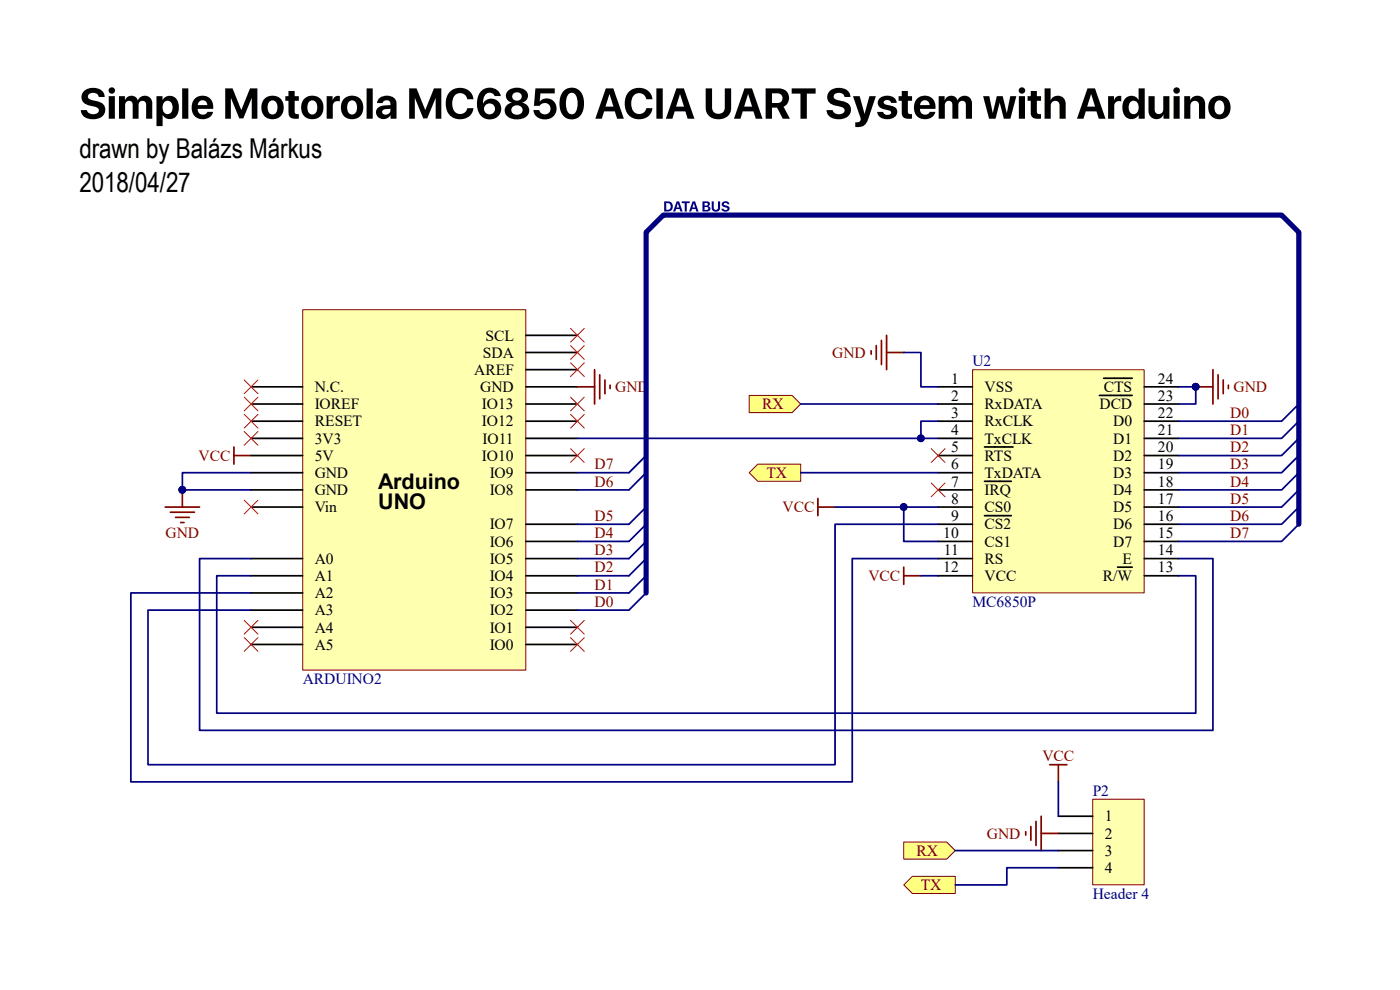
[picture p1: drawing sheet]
<svg xmlns="http://www.w3.org/2000/svg" width="297mm" height="210mm" viewBox="0 0 297 210" stroke-linecap="round" stroke-linejoin="round" font-family="sans-serif">
<path d="M49.6 94.8v3.7M49.6 96.6h3.7M35 107.6h7.3M36.1 108.7h5.1M37.2 109.8h3M38.3 110.8h.8M38.7 103.9v3.7" fill="none" stroke="#800000" stroke-width=".36"/>
<circle cx="38.7" cy="103.9" r=".71" fill="#000080" stroke="#000080" stroke-width=".21"/>
<path d="M137.1 96.6l-3.7 3.7M137.1 118.5l-3.7 3.6M137.1 114.9l-3.7 3.6M137.1 111.2l-3.7 3.7M137.1 107.6l-3.7 3.6M137.1 100.3l-3.7 3.6M137.1 122.1l-3.7 3.7M137.1 125.8l-3.7 3.6" fill="none" stroke="#000080" stroke-width=".36"/>
<path d="M64.3 65.7h47.2v76.5h-47.2z" fill="#ffffb0"/>
<path d="M64.2 65.7h47.3v76.5h-47.3z" fill="none" stroke="#800000" stroke-width=".21"/>
<g fill="none" stroke="#000" stroke-width=".36">
<path d="M111.6 74.8h10.9M111.6 71.1h10.9M111.6 78.4h10.9M53.3 85.7h10.9M53.3 89.3h10.9M53.3 93h10.9M53.3 96.6h10.9M53.3 82.1h10.9M111.6 85.7h10.9M111.6 89.3h10.9M111.6 93h10.9M111.6 96.6h10.9"/>
<path d="M111.6 82.1h10.9M53.3 100.3h10.9M53.3 107.6h10.9M53.3 103.9h10.9M53.3 118.5h10.9M111.6 100.3h10.9M111.6 103.9h10.9M111.6 118.5h10.9M111.6 114.9h10.9M111.6 111.2h10.9M53.3 122.1h10.9M53.3 125.8h10.9"/>
<path d="M53.3 129.4h10.9M53.3 133.1h10.9M53.3 136.7h10.9M111.6 122.1h10.9M111.6 125.8h10.9M111.6 129.4h10.9M111.6 133.1h10.9M111.6 136.7h10.9"/>
</g>
<path d="M140.9 42.7v2.2a1.55 1.55 0 0 0 1.7-.4 1.1 1.1 0 0 0-.9-1.8zM141.3 43.1a.73 .73 0 0 1 1 .7 .73 .73 0 0 1-1 .7zM143.5 42.7l-.7 2.2h.5l.1-.5h.8l.1 .5h.5l-.7-2.2zM143.8 43.1l.3 .9h-.6zM144.6 42.7v.4h.6v1.8h.5v-1.8h.6v-.4zM146.9 42.7l-.7 2.2h.4l.2-.5h.8l.1 .5h.5l-.7-2.2zM147.2 43.1l.3 .9h-.6zM149 42.7v2.2h1a.59 .59 0 0 0 .7-.5 .59 .59 0 0 0-.5-.7 .52 .52 0 0 0 .4-.6 .52 .52 0 0 0-.6-.4zM149.5 43.1h.5l.1 .4-.6 .1zM149.5 43.9l.6 .1 .1 .4-.7 .1zM151 42.7v1.4a.91 .91 0 0 0 .9 .8 .91 .91 0 0 0 .9-.8v-1.4h-.5v1.4a.45 .45 0 0 1-.4 .4 .45 .45 0 0 1-.5-.4v-1.4zM153.3 42.9a.67 .67 0 0 0-.1 .8 .67 .67 0 0 0 .8 .3l.3 .2-.2 .3-1-.2a.82 .82 0 0 0 1 .6 .82 .82 0 0 0 .5-1.1l-.9-.3-.1-.2 .3-.3 .4 .3h.4a.86 .86 0 0 0-1.4-.4z" fill="#000080"/>
<g fill="none" stroke="#f00" stroke-width=".21">
<path d="M121 69.7l3 2.9M121 73.3l3 2.9M121 77l3 2.9M124 69.7l-3 2.9M124 73.3l-3 2.9M124 77l-3 2.9M51.8 91.5l2.9 3M51.8 87.9l2.9 2.9M51.8 84.2l2.9 3M51.8 80.6l2.9 2.9M54.7 91.5l-2.9 3M54.7 87.9l-2.9 2.9"/>
<path d="M54.7 84.2l-2.9 3M54.7 80.6l-2.9 2.9M121 84.2l3 3M124 84.2l-3 3M51.8 106.1l2.9 2.9M54.7 106.1l-2.9 2.9M51.8 131.6l2.9 2.9M54.7 131.6l-2.9 2.9M121 131.6l3 2.9M121 135.3l3 2.9M124 131.6l-3 2.9M124 135.3l-3 2.9"/>
</g>
<path d="M126.1 78.4v7.3M127.2 79.5v5.1M122.5 82.1h3.6M128.3 80.6v2.9M129.4 81.7v.7" fill="none" stroke="#800000" stroke-width=".36"/>
<path d="M18 19.2a1.8 1.8 0 0 0-.6 2 1.8 1.8 0 0 0 1.7 1.2 1.87 1.87 0 0 1 1.9 1 1.38 1.38 0 0 1-1.3 .8 1.38 1.38 0 0 1-1.3-.8h-1.3a2.19 2.19 0 0 0 2.6 1.9 2.12 2.12 0 0 0 2.4-2.9 4.1 4.1 0 0 0-2.9-1.3 .7 .7 0 0 1-.6-.7 .7 .7 0 0 1 .7-.6 1.19 1.19 0 0 1 1.7 .8h1.2a2.12 2.12 0 0 0-2.4-2l-.7 .1zM23.1 20.4v4.8h1.3v-4.8zM23 19.2a.7 .7 0 0 0 1.4 0 .7 .7 0 0 0-1.4 0zM25.2 20.4v4.8h1.3v-2.9a.8 .8 0 0 1 .8-.9 .8 .8 0 0 1 .8 .8v3h1.3v-2.9a.8 .8 0 0 1 .8-.9 .8 .8 0 0 1 .8 .8v3h1.3v-3.3a1.6 1.6 0 0 0-1.3-1.6 1.6 1.6 0 0 0-1.8 1 1.44 1.44 0 0 0-1.3-1 1.44 1.44 0 0 0-1.4 1v-.9zM33.2 20.4v6.4h1.3v-2.4a1.82 1.82 0 0 0 2 .8 1.82 1.82 0 0 0 1.4-1.7 2.37 2.37 0 0 0-1.9-3.2 1.65 1.65 0 0 0-1.5 .9v-.8zM34.9 21.6a1.08 1.08 0 0 1 1.3 0 1.08 1.08 0 0 1 .4 1.2 1.11 1.11 0 0 1-1 1.4 1.11 1.11 0 0 1-1.1-1.4v-.5zM38.6 18.7v6.5h1.4v-6.5zM42.3 21.6a1 1 0 0 1 1.1-.3 1 1 0 0 1 .6 1h-2zM41.5 20.8a2.54 2.54 0 0 0-.6 3.3 2.54 2.54 0 0 0 3.2 1 1.76 1.76 0 0 0 1.1-1.4h-1.2a1.09 1.09 0 0 1-1.3 .6 1.09 1.09 0 0 1-.8-1.2h3.3a2.33 2.33 0 0 0-1-2.5 2.33 2.33 0 0 0-2.7 .2zM47.8 18.7v6.5h1.2v-4.4l1.8 4.3h.8l1.8-4.3v4.4h1.2v-6.5h-1.6l-1.8 4.6-1.9-4.6zM56.3 20.8a2.54 2.54 0 0 0-.6 3.3 2.54 2.54 0 0 0 3.2 1 2.55 2.55 0 0 0 1.3-2.8 2.55 2.55 0 0 0-2.4-2l-.6 .1zM57.2 21.5a.98 .98 0 0 1 1-.1 .98 .98 0 0 1 .6 .9 1.34 1.34 0 0 1-1.3 1.9 1.85 1.85 0 0 1-.3-2.7zM61.2 19.3v1.1h-.7v1h.7v2.5a1.34 1.34 0 0 0 1.8 1.3h.4v-1h-.6l-.2-.2-.1-2.6h.9v-1h-.9v-1.1zM64.7 20.8a2.54 2.54 0 0 0-.5 3.3 2.54 2.54 0 0 0 3.2 1 2.55 2.55 0 0 0 1.2-2.8 2.55 2.55 0 0 0-2.3-2l-.6 .1zM65.6 21.5a.98 .98 0 0 1 1.1-.1 .98 .98 0 0 1 .6 .9 1.34 1.34 0 0 1-1.4 1.9 1.85 1.85 0 0 1-.3-2.7zM69.3 20.4v4.8h1.3v-2.7a1.04 1.04 0 0 1 1.5-1v-1.1l-.2-.1a1.2 1.2 0 0 0-1.3 1v-.9zM73.2 20.8a2.54 2.54 0 0 0-.6 3.3 2.54 2.54 0 0 0 3.2 1 2.55 2.55 0 0 0 1.2-2.8 2.55 2.55 0 0 0-2.3-2l-.6 .1zM74.1 21.5a.98 .98 0 0 1 1-.1 .98 .98 0 0 1 .6 .9 1.34 1.34 0 0 1-1.4 1.9 1.85 1.85 0 0 1-.2-2.7zM77.8 18.7v6.5h1.3v-6.5zM81.3 23.3l1.5-.2a.95 .95 0 0 1-.5 1.1 .95 .95 0 0 1-1.2-.5zM80.6 20.7l-.5 .7-.1 .5h1.2a.86 .86 0 0 1 1-.6 .86 .86 0 0 1 .6 1 3.5 3.5 0 0 0-2.8 .8 1.6 1.6 0 0 0 .7 2.1 1.6 1.6 0 0 0 2.2-.7v.7h1.2v-3.3a1.88 1.88 0 0 0-2.6-1.5zM86.8 18.7v6.5h1.2v-4.4l1.8 4.3h.8l1.8-4.3v4.4h1.2v-6.5h-1.5l-1.9 4.6-1.8-4.6zM95.4 19.5a3.7 3.7 0 0 0 .9 5.6 2.88 2.88 0 0 0 4.1-2.1h-1.3a1.59 1.59 0 0 1-1.7 1.2 1.59 1.59 0 0 1-1.4-1.6 2.14 2.14 0 0 1 1.6-2.8 1.49 1.49 0 0 1 1.5 1.3h1.3a2.93 2.93 0 0 0-2-2.4 2.93 2.93 0 0 0-3 .8zM102.3 19.1a4.1 4.1 0 0 0 .1 5.8 2.38 2.38 0 0 0 3.2-.2 2.38 2.38 0 0 0 .1-3.2 2.04 2.04 0 0 0-3.2 .5 1.83 1.83 0 0 1 1.4-2.3 1.05 1.05 0 0 1 1 .7h1.4a2.46 2.46 0 0 0-4-1.3zM102.7 23.1a1.17 1.17 0 0 1 2.3 0 1.17 1.17 0 0 1-2.3 0zM107.6 19.4a1.5 1.5 0 0 0 1 2.4 1.68 1.68 0 0 0-1.5 1.5 1.68 1.68 0 0 0 1.2 1.8 3.1 3.1 0 0 0 3.9-1.1 1.71 1.71 0 0 0-1.4-2.2 1.5 1.5 0 0 0 1.2-1.5 1.5 1.5 0 0 0-1.1-1.5 3 3 0 0 0-3.3 .6zM108.7 22.7a1.16 1.16 0 0 1 1.5-.3 1.16 1.16 0 0 1 .5 1.5 1.16 1.16 0 0 1-1.6 .4 1.16 1.16 0 0 1-.4-1.6zM108.9 19.8a.95 .95 0 0 1 1.5 0 .95 .95 0 0 1-.3 1.5 .94 .94 0 0 1-1.2-.3 .94 .94 0 0 1 0-1.2zM113.6 18.7l-.3 3.8h1.2a1.22 1.22 0 0 1 1.9-.4 1.22 1.22 0 0 1-.2 1.9 1.22 1.22 0 0 1-1.8-.7h-1.2a2.48 2.48 0 0 0 4 1.6 2.13 2.13 0 0 0 .5-3.2 2.13 2.13 0 0 0-3.2-.1l.1-1.8h3.1v-1.1zM119.6 19.3a4.5 4.5 0 0 0 0 5.4 2.53 2.53 0 0 0 2.7 .4 2.53 2.53 0 0 0 1.5-2.3 3.4 3.4 0 0 0-1.8-4.1 2.48 2.48 0 0 0-2.4 .6zM120.6 19.9a1.06 1.06 0 0 1 1.2-.1 1.06 1.06 0 0 1 .6 .9l.1 .6a2.75 2.75 0 0 1-.8 2.9 1.31 1.31 0 0 1-1.6-1.6 3.7 3.7 0 0 1 .5-2.7zM128.5 18.7l-2.2 6.5h1.4l.5-1.6h2.2l.5 1.6h1.5l-2.3-6.5zM129.3 20l.8 2.6h-1.6zM133.4 19.5a3.7 3.7 0 0 0 .9 5.6 2.88 2.88 0 0 0 4.1-2.1h-1.3a1.59 1.59 0 0 1-1.7 1.2 1.59 1.59 0 0 1-1.4-1.6 2.14 2.14 0 0 1 1.6-2.8 1.49 1.49 0 0 1 1.5 1.3h1.3a2.93 2.93 0 0 0-2-2.4 2.93 2.93 0 0 0-3 .8zM139.3 18.7v6.5h1.3v-6.5zM143.5 18.7l-2.2 6.5h1.3l.5-1.6h2.3l.5 1.6h1.4l-2.2-6.5zM144.3 20l.8 2.6h-1.7zM149.7 18.7v4.2a2.77 2.77 0 0 0 1.9 2.4 2.77 2.77 0 0 0 3-.9l.5-.9v-.6v-4.2h-1.3v4.1a1.35 1.35 0 0 1-1.4 1.3 1.35 1.35 0 0 1-1.3-1.3v-4.1zM157.9 18.7l-2.2 6.5h1.4l.5-1.6h2.2l.5 1.6h1.5l-2.3-6.5zM158.7 20l.9 2.6h-1.7zM163.8 19.8a1.99 1.99 0 0 1 2 .4 1.04 1.04 0 0 1 .1 1.1 1.04 1.04 0 0 1-1 .6h-1.1zM162.4 18.7v6.5h1.4v-2.4h1.1l1.2 2.4h1.5l-1.4-2.6a2.05 2.05 0 0 0 1.1-2.4 2.05 2.05 0 0 0-2.2-1.5zM168 18.7v1.2h1.8v5.3h1.4v-5.3h1.8v-1.2zM176.2 19.2a1.8 1.8 0 0 0-.6 2 1.8 1.8 0 0 0 1.7 1.2 1.87 1.87 0 0 1 1.9 1 1.38 1.38 0 0 1-1.3 .8 1.38 1.38 0 0 1-1.3-.8h-1.3a2.19 2.19 0 0 0 2.6 1.9 2.12 2.12 0 0 0 2.4-2.9 4.1 4.1 0 0 0-2.9-1.3 .7 .7 0 0 1-.6-.7 .7 .7 0 0 1 .7-.6 1.19 1.19 0 0 1 1.7 .8h1.2a2.12 2.12 0 0 0-2.4-2l-.7 .1zM181 20.4l1.6 4.8a.82 .82 0 0 1-1.2 .7v1a2.34 2.34 0 0 0 2.8-1.6l1.6-4.9h-1.4l-1 3.7-1-3.7zM186.8 20.7a1.38 1.38 0 0 0-.5 1.5 1.38 1.38 0 0 0 1.3 1l1.2 .3a.41 .41 0 0 1 .3 .4 .41 .41 0 0 1-.3 .3l-.2 .1a.94 .94 0 0 1-1.2-.6h-1.3a2.21 2.21 0 0 0 3.2 1.4 1.36 1.36 0 0 0 1-1.5 1.36 1.36 0 0 0-1.3-1.2l-1.5-.5a.75 .75 0 0 1 .7-.7 .75 .75 0 0 1 .8 .6h1.2a2.06 2.06 0 0 0-3-1.3zM191.3 19.3v1.1h-.7v1h.7v2.5a1.34 1.34 0 0 0 1.8 1.3h.4v-1h-.6l-.2-.2-.1-2.6h.9v-1h-.9v-1.1zM195.5 21.6a1 1 0 0 1 1.1-.3 1 1 0 0 1 .6 1h-2zM194.7 20.8a2.54 2.54 0 0 0-.5 3.3 2.54 2.54 0 0 0 3.1 1 1.76 1.76 0 0 0 1.1-1.4h-1.2a1.09 1.09 0 0 1-1.3 .6 1.09 1.09 0 0 1-.7-1.2h3.3a2.33 2.33 0 0 0-1.1-2.5 2.33 2.33 0 0 0-2.7 .2zM199.1 20.4v4.8h1.3v-2.9a.8 .8 0 0 1 .8-.9 .8 .8 0 0 1 .8 .8v3h1.3v-2.9a.8 .8 0 0 1 .8-.9 .8 .8 0 0 1 .8 .8v3h1.3v-3.3a1.6 1.6 0 0 0-1.3-1.6 1.6 1.6 0 0 0-1.8 1 1.44 1.44 0 0 0-1.3-1 1.44 1.44 0 0 0-1.4 1v-.9zM208.6 20.4l1.2 4.8h1.4l.9-3.4 .9 3.4h1.4l1.2-4.8h-1.3l-.7 3.6-.9-3.6h-1.2l-.9 3.6-.7-3.6zM216.2 20.4v4.8h1.3v-4.8zM216.1 19.2a.7 .7 0 0 0 1.4 0 .7 .7 0 0 0-1.4 0zM218.7 19.3v1.1h-.7v1h.7v2.5a1.34 1.34 0 0 0 1.8 1.3h.4v-1h-.7l-.2-.2v-2.6h.9v-1h-.9v-1.1zM221.6 18.7v6.5h1.3v-2.7a.94 .94 0 0 1 .9-1.1 .94 .94 0 0 1 1 1v2.8h1.3v-3.1a1.69 1.69 0 0 0-1.3-1.7 1.69 1.69 0 0 0-1.9 .9v-2.6zM230.7 18.7l-2.2 6.5h1.4l.5-1.6h2.2l.5 1.6h1.4l-2.2-6.5zM231.5 20l.8 2.6h-1.7zM235.1 20.4v4.8h1.3v-2.7a1.04 1.04 0 0 1 1.5-1v-1.1l-.2-.1a1.2 1.2 0 0 0-1.4 1v-.9zM238.6 21a2.85 2.85 0 0 0 .9 4.2 1.71 1.71 0 0 0 2.1-.8v.8h1.3v-6.5h-1.3v2.5a1.73 1.73 0 0 0-3-.2zM239.8 21.6a1.09 1.09 0 0 1 1.3 0 1.09 1.09 0 0 1 .5 1.2 1.11 1.11 0 0 1-1.1 1.4 1.11 1.11 0 0 1-1.1-1.4l.1-.5zM243.7 20.4v3.1a1.68 1.68 0 0 0 1.2 1.7 1.68 1.68 0 0 0 1.9-.9v.9h1.3v-4.8h-1.3v2.7a.92 .92 0 0 1-.9 1.1 .92 .92 0 0 1-.9-1v-2.8zM249 20.4v4.8h1.3v-4.8zM248.9 19.2a.7 .7 0 0 0 1.4 0 .7 .7 0 0 0-1.4 0zM251.2 20.4v4.8h1.3v-2.8a.92 .92 0 0 1 .9-1 .92 .92 0 0 1 1 1v2.8h1.3v-3.1a1.68 1.68 0 0 0-1.3-1.7 1.68 1.68 0 0 0-1.9 .9v-.9zM257.2 20.8a2.54 2.54 0 0 0-.6 3.3 2.54 2.54 0 0 0 3.2 1 2.55 2.55 0 0 0 1.2-2.8 2.55 2.55 0 0 0-2.3-2l-.6 .1zM258.1 21.5a.98 .98 0 0 1 1-.1 .98 .98 0 0 1 .6 .9 1.34 1.34 0 0 1-1.4 1.9 1.85 1.85 0 0 1-.2-2.7z" fill="#000"/>
<path d="M206.4 78.5h36.3v47.3h-36.3z" fill="#ffffb0"/>
<path d="M206.3 78.4h36.4v47.4h-36.4z" fill="none" stroke="#800000" stroke-width=".21"/>
<g fill="none" stroke="#000" stroke-width=".36">
<path d="M199 82.1h7.3M199 85.7h7.3M199 89.3h7.3M199 93h7.3M199 96.6h7.3M208.9 94.8h6M233.2 83.9h7M234.1 80.2h6.1M242.7 82.1h7.3M242.7 85.7h7.3M242.7 89.3h7.3M242.7 93h7.3"/>
<path d="M242.7 96.6h7.3M199 100.3h7.3M199 103.9h7.3M199 107.6h7.3M199 111.2h7.3M199 114.9h7.3M199 118.5h7.3M208.9 102.1h5.6M208.9 109.4h5.6M242.7 100.3h7.3M242.7 103.9h7.3M242.7 107.6h7.3"/>
<path d="M242.7 111.2h7.3M242.7 114.9h7.3M242.7 118.5h7.3M199 122.1h7.3M237.1 120.3h3.1M242.7 122.1h7.3"/>
</g>
<g fill="none" stroke="#800000" stroke-width=".36">
<path d="M184.8 74.4v.7M185.9 73.3v2.9M187 72.2v5.1M188.1 71.1v7.3M188.1 74.8h3.6M257.3 78.4v7.3M258.4 79.5v5.1M253.7 82.1h3.6M259.5 80.6v2.9M260.6 81.7v.7M173.5 105.7v3.7M173.5 107.6h3.7"/>
<path d="M191.7 120.3v3.7M191.7 122.1h3.7"/>
</g>
<circle cx="253.7" cy="82" r=".71" fill="#000080" stroke="#000080" stroke-width=".21"/>
<path d="M121 87.9l3 2.9M121 95.2l3 2.9M124 87.9l-3 2.9M124 95.2l-3 2.9M197.6 95.2l2.9 2.9M200.5 95.2l-2.9 2.9M197.6 102.5l2.9 2.9M200.5 102.5l-2.9 2.9M51.8 135.3l2.9 2.9M54.7 135.3l-2.9 2.9" fill="none" stroke="#f00" stroke-width=".21"/>
<g fill="#ffff80" stroke="#800000" stroke-width=".21">
<path d="M158.9 83.9h9.1l1.9 1.8-1.9 1.8h-9.1z" fill-rule="evenodd"/>
<path d="M158.9 100.3l1.9-1.8h9.1v3.6h-9.1z" fill-rule="evenodd"/>
</g>
<path d="M231.9 169.6h10.8v18.1h-10.8z" fill="#ffffb0"/>
<path d="M231.8 169.5h10.9v18.2h-10.9z" fill="none" stroke="#800000" stroke-width=".21"/>
<path d="M224.5 173.2h7.3M224.5 176.8h7.3M224.5 180.4h7.3M224.5 184.1h7.3" fill="none" stroke="#000" stroke-width=".36"/>
<g fill="#ffff80" stroke="#800000" stroke-width=".21">
<path d="M191.7 178.6h9.1l1.9 1.8-1.9 1.9h-9.1z" fill-rule="evenodd"/>
<path d="M193.6 185.9h9.1v3.6h-9.1l-1.9-1.8z" fill-rule="evenodd"/>
</g>
<path d="M217.6 176.4v.8M218.7 175.3v3M219.8 174.2v5.1M220.9 173.2v7.2M220.9 176.8h3.6M222.7 162.2h3.7M224.5 162.2v3.7" fill="none" stroke="#800000" stroke-width=".36"/>
<g fill="none" stroke="#000080" stroke-width=".36">
<path d="M191.7 74.8h3.7v7.3h3.6M122.5 93h76.5M169.9 85.7h29.1M199 89.3h-3.6v3.7M250 82.1h3.7v3.6h-3.7M275.5 96.6l-3.6 3.7h-21.9M275.5 93l-3.6 3.6h-21.9M275.5 89.3l-3.6 3.7h-21.9M275.5 85.7l-3.6 3.6h-21.9M53.3 100.3h-14.6v3.6h14.6M53.3 118.5h-11v36.4h215v-36.4h-7.3M122.5 103.9h10.9"/>
<path d="M122.5 111.2h10.9M122.5 114.9h10.9M122.5 118.5h10.9M122.5 100.3h10.9M169.9 100.3h29.1M177.2 107.6h21.8M191.7 107.6v7.3h7.3M199 111.2h-21.8v51h-145.8v-32.8h21.9M199 118.5h-18.2v47.4h-153v-40.1h25.5M275.5 107.6l-3.6 3.6h-21.9M275.5 103.9l-3.6 3.7h-21.9M275.5 100.3l-3.6 3.6h-21.9"/>
<path d="M275.5 111.2l-3.6 3.7h-21.9M53.3 122.1h-7.3v29.2h207.7v-29.2h-3.7M122.5 122.1h10.9M122.5 125.8h10.9M122.5 129.4h10.9M195.4 122.1h3.6M224.5 165.9v7.3M202.7 180.4h21.8M224.5 184.1h-10.9v3.6h-10.9"/>
</g>
<g fill="#000080" stroke="#000080" stroke-width=".21">
<circle cx="38.7" cy="103.9" r=".71"/>
<circle cx="195.4" cy="93" r=".71"/>
<circle cx="253.7" cy="82" r=".71"/>
<circle cx="191.7" cy="107.5" r=".71"/>
</g>
<path d="M275.5 111.2v-61.9l-3.6-3.7h-131.2l-3.6 3.7v76.5" fill="none" stroke="#000080" stroke-width="1.1"/>
<g font-size="5.8">
<text x="16.8" y="33.5">drawn by Balázs Márkus</text>
<text x="16.8" y="40.8">2018/04/27</text>
</g>
<g font-size="4.6">
<text x="80.2" y="103.7">Arduino</text>
<text x="80.2" y="108.1">UNO</text>
</g>
<g font-size="3.3">
<text x="102.4" y="75.9">SDA</text>
<text x="103" y="72.3">SCL</text>
<text x="66.8" y="83.2">N.C.</text>
<text x="100.6" y="79.5">AREF</text>
<text x="101.9" y="83.2">GND</text>
<text x="201.8" y="81.4">1</text>
<text x="208.9" y="83.2">VSS</text>
<text x="234.1" y="83.2">CTS</text>
<text x="245.7" y="81.4">24</text>
<text x="66.8" y="86.8">IOREF</text>
<text x="102.2" y="86.8">IO13</text>
<text x="201.8" y="85">2</text>
<text x="201.8" y="88.6">3</text>
<text x="208.9" y="86.8">RxDATA</text>
<text x="233.3" y="86.8">DCD</text>
<text x="245.7" y="88.6">22</text>
<text x="245.7" y="85">23</text>
<text x="66.8" y="90.5">RESET</text>
<text x="66.8" y="94.1">3V3</text>
<text x="102.2" y="90.5">IO12</text>
<text x="102.4" y="94.1">IO11</text>
<text x="201.8" y="92.3">4</text>
<text x="201.8" y="95.9">5</text>
<text x="208.9" y="90.5">RxCLK</text>
<text x="208.9" y="94.1">TxCLK</text>
<text x="236.2" y="94.1">D1</text>
<text x="236.2" y="90.5">D0</text>
<text x="245.7" y="95.9">20</text>
<text x="245.7" y="92.3">21</text>
<text x="66.8" y="97.7">5V</text>
<text x="66.8" y="101.4">GND</text>
<text x="102.2" y="97.7">IO10</text>
<text x="103.9" y="101.4">IO9</text>
<text x="201.8" y="99.6">6</text>
<text x="208.9" y="97.7">RTS</text>
<text x="208.9" y="101.4">TxDATA</text>
<text x="236.2" y="101.4">D3</text>
<text x="236.2" y="97.7">D2</text>
<text x="245.7" y="99.6">19</text>
<text x="66.8" y="105">GND</text>
<text x="103.9" y="105">IO8</text>
<text x="201.8" y="103.2">7</text>
<text x="201.8" y="106.8">8</text>
<text x="208.9" y="105">IRQ</text>
<text x="236.2" y="105">D4</text>
<text x="245.7" y="106.8">17</text>
<text x="245.7" y="103.2">18</text>
<text x="66.8" y="108.7">Vin</text>
<text x="103.9" y="112.3">IO7</text>
<text x="201.8" y="110.5">9</text>
<text x="208.9" y="108.7">CS0</text>
<text x="208.9" y="112.3">CS2</text>
<text x="236.2" y="112.3">D6</text>
<text x="236.2" y="108.7">D5</text>
<text x="245.7" y="110.5">16</text>
<text x="66.8" y="119.6">A0</text>
<text x="103.9" y="119.6">IO5</text>
<text x="103.9" y="116">IO6</text>
<text x="200.1" y="114.1">10</text>
<text x="200.2" y="117.8">11</text>
<text x="208.9" y="116">CS1</text>
<text x="208.9" y="119.6">RS</text>
<text x="236.2" y="116">D7</text>
<text x="238.2" y="119.6">E</text>
<text x="245.7" y="117.8">14</text>
<text x="245.7" y="114.1">15</text>
<text x="66.8" y="123.2">A1</text>
<text x="103.9" y="123.2">IO4</text>
<text x="200.1" y="121.4">12</text>
<text x="208.9" y="123.2">VCC</text>
<text x="234" y="123.2">R/W</text>
<text x="245.7" y="121.4">13</text>
<text x="66.8" y="126.9">A2</text>
<text x="66.8" y="130.6">A3</text>
<text x="103.9" y="130.6">IO2</text>
<text x="103.9" y="126.9">IO3</text>
<text x="66.8" y="134.2">A4</text>
<text x="66.8" y="137.8">A5</text>
<text x="103.9" y="137.8">IO0</text>
<text x="103.9" y="134.2">IO1</text>
<text x="234.4" y="174.2">1</text>
<text x="234.4" y="177.9">2</text>
<text x="234.4" y="181.6">3</text>
<text x="234.4" y="185.2">4</text>
</g>
<g font-size="3.3" fill="#800000">
<text x="176.6" y="75.9">GND</text>
<text x="130.5" y="83.2">GND</text>
<text x="261.7" y="83.2">GND</text>
<text x="161.7" y="86.8">RX</text>
<text x="261" y="88.6">D0</text>
<text x="261" y="95.9">D2</text>
<text x="261" y="92.3">D1</text>
<text x="42.1" y="97.7">VCC</text>
<text x="126.2" y="99.6">D7</text>
<text x="162.6" y="101.4">TX</text>
<text x="261" y="99.6">D3</text>
<text x="126.2" y="103.2">D6</text>
<text x="261" y="106.8">D5</text>
<text x="261" y="103.2">D4</text>
<text x="126.2" y="110.5">D5</text>
<text x="166" y="108.7">VCC</text>
<text x="261" y="110.5">D6</text>
<text x="35.1" y="114.1">GND</text>
<text x="126.2" y="114.1">D4</text>
<text x="126.2" y="117.8">D3</text>
<text x="261" y="114.1">D7</text>
<text x="126.2" y="121.4">D2</text>
<text x="126.2" y="125.1">D1</text>
<text x="184.2" y="123.2">VCC</text>
<text x="126.2" y="128.7">D0</text>
<text x="221.1" y="161.5">VCC</text>
<text x="209.4" y="177.9">GND</text>
<text x="194.4" y="181.6">RX</text>
<text x="195.4" y="188.8">TX</text>
</g>
<g font-size="3.3" fill="#000080">
<text x="206.3" y="77.7">U2</text>
<text x="206.3" y="128.7">MC6850P</text>
<text x="64.2" y="145.1">ARDUINO2</text>
<text x="231.8" y="168.8">P2</text>
<text x="231.8" y="190.7">Header 4</text>
</g>
</svg>
